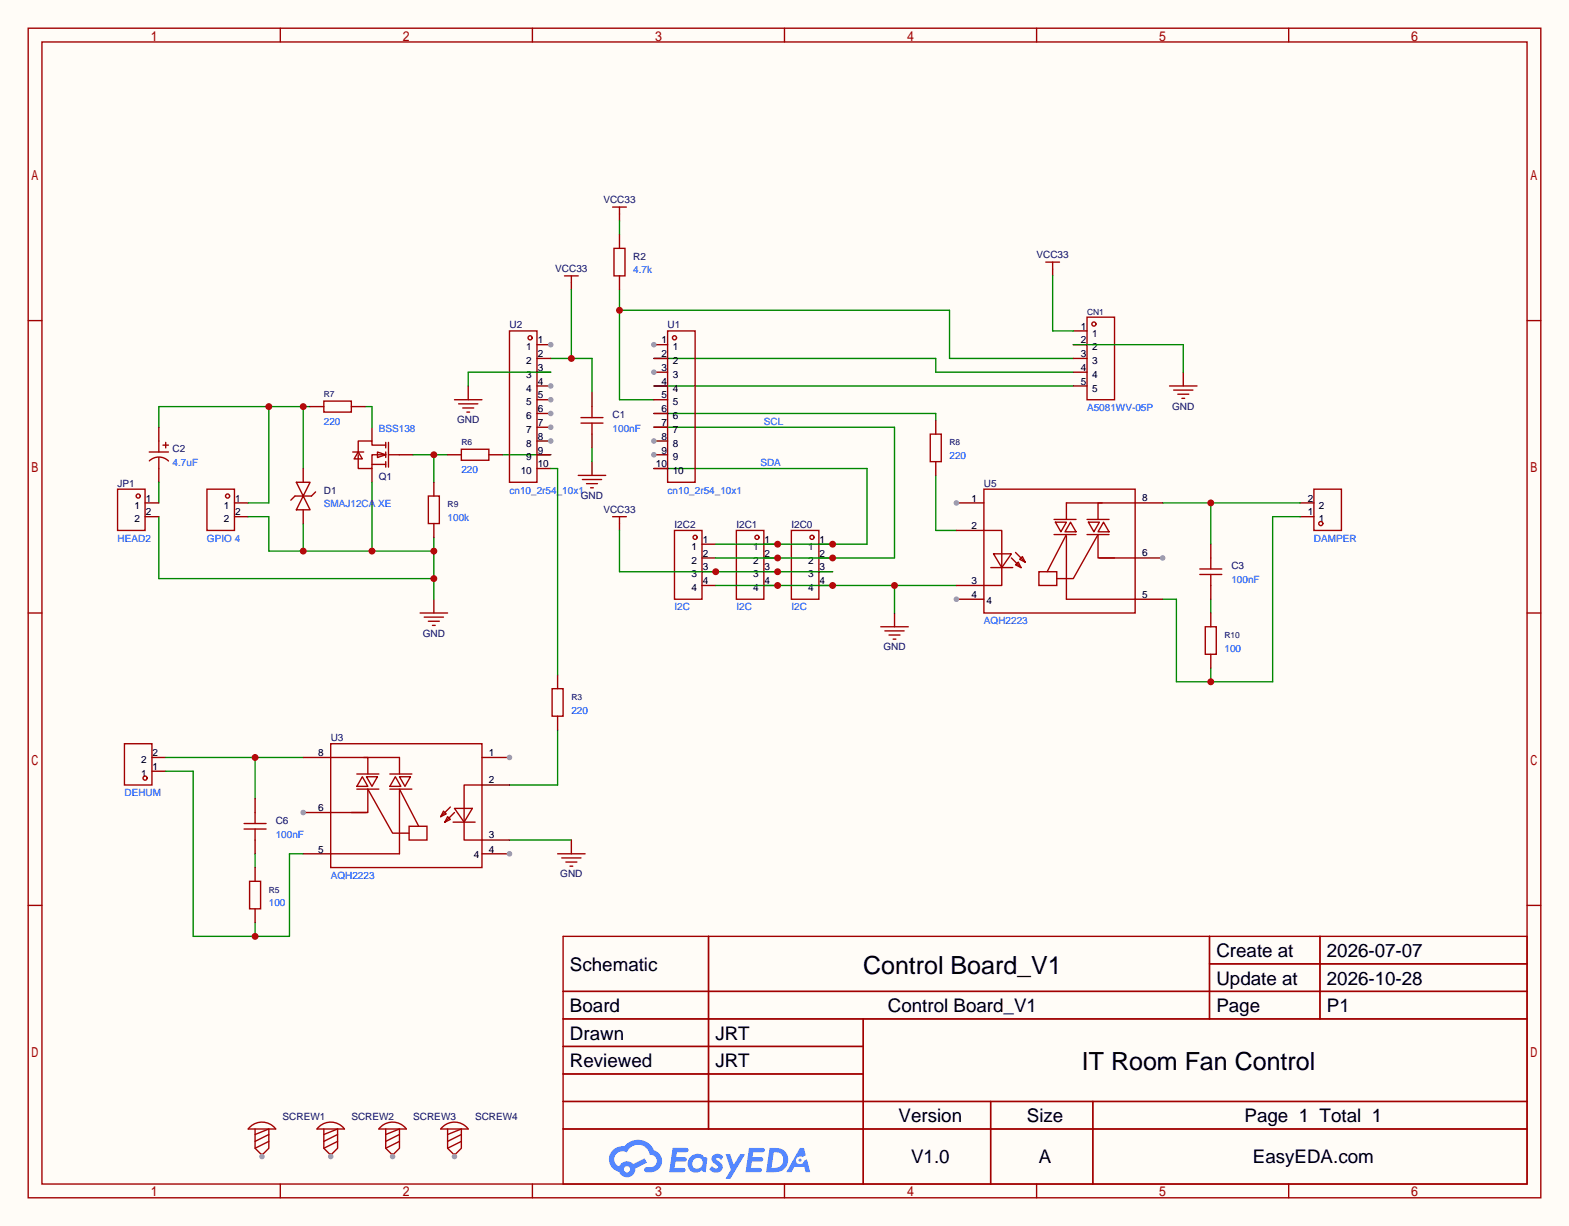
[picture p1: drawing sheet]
<svg xmlns="http://www.w3.org/2000/svg" width="290mm" height="226mm" viewBox="0 0 290 226" stroke-linecap="round" stroke-linejoin="round" font-family="sans-serif">
<path d="M0 0h289.8v226.3h-289.8z" fill="#fffcf7"/>
<g fill="none" stroke="#a10000" stroke-width=".25">
<path d="M5.2 5.2h279.4v215.9h-279.4zM7.7 7.7h274.4v210.9h-274.4zM51.8 5.2v2.5M98.3 5.2v2.5M144.9 5.2v2.5M191.5 5.2v2.5M238 5.2v2.5M5.2 59.2h2.5M282.1 59.2h2.5M5.2 113.2h2.5M282.1 113.2h2.5M5.2 167.1h2.5"/>
<path d="M104 172.8h178.1v45.8h-178.1zM130.9 172.8v35.6M223.4 172.8v15.3M223.4 177.9h58.7M243.8 172.8v15.3M282.1 167.1h2.5M104 183h178.1M104 188.1h178.1M104 193.2h55.5M104 198.2h55.5M159.5 188.1v30.5M51.8 218.6v2.5"/>
<path d="M98.3 218.6v2.5M104 203.3h178.1M104 208.4h178.1M144.9 218.6v2.5M183 203.3v15.3M191.5 218.6v2.5M201.9 203.3v15.3M238 218.6v2.5"/>
</g>
<g fill="#5487ff">
<path d="M131.8 213.2a1.3 1.3 0 0 1 1.8 .3l-.4 .7a.54 .54 0 0 0-.9-.3l.1 .2a1.58 1.58 0 0 1 1.1 1.6 1.43 1.43 0 0 1-2.5 .1l.5-.5a.64 .64 0 0 0 .5 .4 .64 .64 0 0 0 .7-.3l-.2-.2a1.6 1.6 0 0 1-1-1.5z"/>
<path d="M134 213.1h.9l.6 1.9 1.2-1.9h.9l-2.7 4.5h-.9l1-1.7z"/>
<path d="M124.3 211.9h1.6a1.31 1.31 0 0 1 1.2 .2 .4 .4 0 0 1-.3 .6h-1.8l-.1 .9h1.6a.4 .4 0 0 1 .4 .5 .4 .4 0 0 1-.4 .3h-1.7l-.2 1.2h.8a1.23 1.23 0 0 1 1.2 .2 .39 .39 0 0 1-.4 .6h-2.6z"/>
<path d="M138.4 211.9h1.6a1.32 1.32 0 0 1 1.2 .2 .39 .39 0 0 1-.3 .6h-1.8l-.1 .9h1.6a.4 .4 0 0 1 .4 .5 .4 .4 0 0 1-.4 .3h-1.7l-.2 1.2h.8a1.23 1.23 0 0 1 1.2 .2 .39 .39 0 0 1-.3 .6h-2.7z"/>
<path d="M147.8 211.9h.7l.3 1.4-.6 .3a.75 .75 0 0 0-1.1 .3 .75 .75 0 0 0 .5 1 .75 .75 0 0 0 .9-.6l.5-.3 .7 2.4h-.9l-.2-1h-1.9l-.5 1h-1z"/>
<path d="M142.1 211.9l-.6 4.5h1.5a2.27 2.27 0 0 0 2.6-2.3 2.27 2.27 0 0 0-2.7-2.2zM142.9 212.7a1.5 1.5 0 0 1 1.8 1.5 1.5 1.5 0 0 1-1.9 1.4h-.3z"/>
<path d="M127.6 213.5a1.62 1.62 0 0 0-.4 2.1 1.62 1.62 0 0 0 2 .7l.4-.3 .3 .3 .4 .1 .4-2.5-.2-.3h-.5a1.58 1.58 0 0 0-2.4-.1zM128.2 214a.99 .99 0 0 1 1.6 .3 .99 .99 0 0 1-.9 1.4 .94 .94 0 0 1-1-.5 .94 .94 0 0 1 .3-1.2z"/>
<path d="M113.2 212.3a2.37 2.37 0 0 0 1.2 4 1.54 1.54 0 0 0 1.7 1 1.54 1.54 0 0 0 1.2-1.6l2.2-1.1-.5-.8-2 1.1a1.57 1.57 0 0 0-2.6 .5 1.5 1.5 0 0 1-.8-2.1 1.5 1.5 0 0 1 2.2-.6 2.23 2.23 0 0 1 2.3-1.4 2.23 2.23 0 0 1 2 1.9 1.16 1.16 0 0 1 1.2 1 1.16 1.16 0 0 1-1.1 1.3h-.7a.47 .47 0 0 0-.5 .4 .47 .47 0 0 0 .4 .5 2.23 2.23 0 0 0 2.3-.6 2.23 2.23 0 0 0 .4-2.4 2.16 2.16 0 0 0-1.3-1.1 3.2 3.2 0 0 0-5.5-.7l-1.1 .1zM115.2 215.9a.6 .6 0 0 1 1.2 0 .6 .6 0 0 1-1.2 0z"/>
<circle cx="147.8" cy="214.2" r=".28"/>
</g>
<g fill="none" stroke="#870000" stroke-width=".25">
<path d="M43.3 92.8h2.5M43.3 95.4h2.5M240.2 92.8h2.5M240.2 95.4h2.5M129.7 100.5h2.5M129.7 103h2.5M129.7 105.5h2.5M129.7 108.1h2.5M141.1 100.5h2.5M141.1 103h2.5M141.1 105.5h2.5M141.1 108.1h2.5"/>
<path d="M151.3 100.5h2.5M151.3 103h2.5M151.3 105.5h2.5M151.3 108.1h2.5M28.1 139.8h2.5M28.1 142.4h2.5"/>
</g>
<g fill="none" stroke="#a10000" stroke-width=".25">
<path d="M38.2 90.3h5.1v7.6h-5.1zM124.6 97.9h5.1v12.7h-5.1zM136 97.9h5.1v12.7h-5.1zM146.2 97.9h5.1v12.7h-5.1zM242.7 90.3h5.1v7.6h-5.1zM23 137.3h5.1v7.6h-5.1z"/>
<circle cx="42" cy="91.6" r=".38"/>
<circle cx="128.4" cy="99.2" r=".38"/>
<circle cx="139.8" cy="99.2" r=".38"/>
<circle cx="150" cy="99.2" r=".38"/>
<circle cx="244" cy="96.6" r=".38"/>
<circle cx="26.8" cy="143.6" r=".38"/>
</g>
<path d="M120.8 78.9h44.4v24.1h-33" fill="none" stroke="#008700" stroke-width=".25"/>
<g fill="#c00">
<circle cx="143.6" cy="103" r=".63"/>
<circle cx="153.8" cy="103" r=".63"/>
</g>
<path d="M120.8 86.5h39.3v14h-27.9" fill="none" stroke="#008700" stroke-width=".25"/>
<g fill="#c00">
<circle cx="153.8" cy="100.5" r=".63"/>
<circle cx="143.6" cy="100.5" r=".63"/>
</g>
<path d="M46.3 207.9a3.2 3.2 0 0 1 4.6 .5h-5.1zM47.1 208.4v3.6l1.3 1.2 1.3-1.2v-3.6l-2.6 1M49.7 209.4l-2.6 1.3M49.7 210.7l-2.6 1.3" fill="none" stroke="#a10000" stroke-width=".25"/>
<path d="M48.4 213v.5" fill="none" stroke="#870000" stroke-width=".25"/>
<circle cx="48.4" cy="213.5" r=".51" fill="#999"/>
<path d="M59 207.9a3.2 3.2 0 0 1 4.6 .5h-5.1zM59.8 208.4v3.6l1.3 1.2 1.3-1.2v-3.6l-2.6 1M62.4 209.4l-2.6 1.3M62.4 210.7l-2.6 1.3" fill="none" stroke="#a10000" stroke-width=".25"/>
<path d="M61.1 213v.5" fill="none" stroke="#870000" stroke-width=".25"/>
<circle cx="61.1" cy="213.5" r=".51" fill="#999"/>
<path d="M70.4 207.9a3.2 3.2 0 0 1 4.7 .5h-5.1zM71.2 208.4v3.6l1.3 1.2 1.3-1.2v-3.6l-2.6 1M73.8 209.4l-2.6 1.3M73.8 210.7l-2.6 1.3" fill="none" stroke="#a10000" stroke-width=".25"/>
<path d="M72.5 213v.5" fill="none" stroke="#870000" stroke-width=".25"/>
<circle cx="72.5" cy="213.5" r=".51" fill="#999"/>
<path d="M81.8 207.9a3.2 3.2 0 0 1 4.7 .5h-5.1zM82.7 208.4v3.6l1.2 1.2 1.3-1.2v-3.6l-2.5 1M85.2 209.4l-2.5 1.3M85.2 210.7l-2.5 1.3" fill="none" stroke="#a10000" stroke-width=".25"/>
<path d="M83.9 213v.5" fill="none" stroke="#870000" stroke-width=".25"/>
<circle cx="83.9" cy="213.5" r=".51" fill="#999"/>
<path d="M68.7 78.9v2.5M68.7 86.5v2.5M73.8 83.9h2.5M80.1 110.6v2.6M165.2 113.2v2.5" fill="none" stroke="#870000" stroke-width=".25"/>
<g fill="none" stroke="#a10000" stroke-width=".25">
<path d="M65.2 83.4h2M66.2 83.9v2.6h2.5v-2.6h2.5M66.2 83.4l.7 1.3h-1.5zM68.7 85.7h2.5M69.7 83.4l1.5 .5-1.5 .6zM71.2 82.2h-2.5v-.8h-2.5v2M71.2 81.7v1M71.2 83.4v1.1M71.2 85.2v1M71.8 83.9h2M71.8 81.7v4.5M77.6 113.2h5.1"/>
<path d="M78.4 113.9h3.5M79.1 114.7h2.1M79.9 115.4h.5M162.7 115.7h5.1M163.4 116.5h3.6M164.2 117.2h2M165 118h.5"/>
</g>
<path d="M29.3 95.4v11.4h50.8M45.8 95.4h3.9v6.3h30.4M56 96.6v5.1M68.7 89v12.7M80.1 99.2v11.4" fill="none" stroke="#008700" stroke-width=".25"/>
<g fill="#c00">
<circle cx="80.1" cy="101.7" r=".63"/>
<circle cx="68.7" cy="101.7" r=".63"/>
<circle cx="56" cy="101.7" r=".63"/>
<circle cx="80.1" cy="106.8" r=".63"/>
</g>
<path d="M49.7 75.1v17.7h-3.9M56 75.1v11.4M57.3 75.1h-28v3.8M67.4 75.1h1.3v3.8" fill="none" stroke="#008700" stroke-width=".25"/>
<g fill="#c00">
<circle cx="49.7" cy="75.1" r=".63"/>
<circle cx="56" cy="75.1" r=".63"/>
</g>
<path d="M76.3 83.9h6.4M80.1 83.9v5.1" fill="none" stroke="#008700" stroke-width=".25"/>
<circle cx="80.1" cy="83.9" r=".63" fill="#c00"/>
<path d="M105.5 53.5v12.7M101.7 66.2h7.6v6.3M92.8 83.9h8.9" fill="none" stroke="#008700" stroke-width=".25"/>
<path d="M114.4 39.5v1.3M105.5 52.2v1.3M194.4 49.7v1.2M114.4 96.6v1.3" fill="none" stroke="#870000" stroke-width=".25"/>
<path d="M113.2 38.2h2.5M114.4 38.2v1.3M104.3 50.9h2.5M105.5 50.9v1.3M193.2 48.4h2.5M194.4 48.4v1.3M113.2 95.4h2.5M114.4 95.4v1.2" fill="none" stroke="#a10000" stroke-width=".25"/>
<circle cx="105.5" cy="66.2" r=".63" fill="#c00"/>
<path d="M114.4 40.8v2.5M114.4 53.5v20.3h6.4M114.4 57.3h61v8.9h22.8" fill="none" stroke="#008700" stroke-width=".25"/>
<circle cx="114.4" cy="57.3" r=".63" fill="#c00"/>
<path d="M114.4 97.9v7.6h39.4" fill="none" stroke="#008700" stroke-width=".25"/>
<g fill="#c00">
<circle cx="132.2" cy="105.5" r=".63"/>
<circle cx="143.6" cy="105.5" r=".63"/>
</g>
<path d="M132.2 108.1h44.5M165.2 108.1v5.1" fill="none" stroke="#008700" stroke-width=".25"/>
<g fill="#c00">
<circle cx="165.2" cy="108.1" r=".63"/>
<circle cx="153.8" cy="108.1" r=".63"/>
<circle cx="143.6" cy="108.1" r=".63"/>
</g>
<path d="M120.8 76.3h52v1.3M172.8 87.8v10.1h3.9M214.8 92.8h25.4M223.6 92.8v7.7M103 134.7v10.2h-8.9M94.1 155.1h11.4" fill="none" stroke="#008700" stroke-width=".25"/>
<circle cx="223.6" cy="92.8" r=".63" fill="#c00"/>
<path d="M30.6 139.8h25.4M47.1 139.8v7.6" fill="none" stroke="#008700" stroke-width=".25"/>
<circle cx="47.1" cy="139.8" r=".63" fill="#c00"/>
<path d="M240.2 95.4h-5.1v30.5h-17.8v-15.3h-2.5M223.6 110.6v2.6M223.6 123.3v2.6M47.1 157.6v2.5" fill="none" stroke="#008700" stroke-width=".25"/>
<circle cx="223.6" cy="125.9" r=".63" fill="#c00"/>
<path d="M30.6 142.4h5.1v30.4h17.8v-15.2h2.5M47.1 170.3v2.5" fill="none" stroke="#008700" stroke-width=".25"/>
<circle cx="47.1" cy="172.8" r=".63" fill="#c00"/>
<path d="M61.1 137.3h27.9v22.8h-27.9zM75.6 152.5h3.3v2.6h-3.3z" fill="none" stroke="#a10000" stroke-width=".25"/>
<path d="M56 150h5.1M89 144.9h5.1M89 155.1h5.1" fill="none" stroke="#870000" stroke-width=".25"/>
<circle cx="56" cy="150" r=".51" fill="#999"/>
<path d="M56 139.8h5.1M89 139.8h5.1" fill="none" stroke="#870000" stroke-width=".25"/>
<circle cx="94.1" cy="139.8" r=".51" fill="#999"/>
<path d="M89 157.6h5.1" fill="none" stroke="#870000" stroke-width=".25"/>
<circle cx="94.1" cy="157.6" r=".51" fill="#999"/>
<path d="M176.7 97.9h5M176.7 108.1h5M209.7 103h5.1M56 157.6h5.1" fill="none" stroke="#870000" stroke-width=".25"/>
<g fill="none" stroke="#a10000" stroke-width=".25">
<path d="M181.7 90.3h28v22.9h-28zM191.9 105.5h3.3v2.6h-3.3zM61.1 139.8h6.8v3.1M67.2 139.8h6.6v3.1M61.1 150h6.8v-4.3l4.6 8.1h3.1M64.9 150h2.8M65.9 142.9h4.1M65.9 145.7h4.1M66.9 143.4l1 1.8h-2zM67.7 143.4h2l-1 1.8zM72 142.9h4.1M72 145.7h4.1"/>
<path d="M73 143.4l1 1.8h-2zM73.8 143.4h2l-1 1.8zM73.8 145.9v11.7h-12.7M73.8 145.7l3.5 6.8M81.9 149.7l.5 .5-1 .5zM82.7 150.7l.5 .6-1 .5zM83.2 149l-1.8 1.7M83.7 151.8h4.1M83.9 149.2h3.3l-1.5 2.6zM83.9 150l-1.7 1.8M89 144.9h-3.3v10.2h3.3"/>
</g>
<circle cx="214.8" cy="103" r=".51" fill="#999"/>
<path d="M176.7 92.8h5M209.7 92.8h5.1" fill="none" stroke="#870000" stroke-width=".25"/>
<circle cx="176.7" cy="92.8" r=".51" fill="#999"/>
<path d="M176.7 110.6h5" fill="none" stroke="#870000" stroke-width=".25"/>
<circle cx="176.7" cy="110.6" r=".51" fill="#999"/>
<g fill="none" stroke="#870000" stroke-width=".25">
<path d="M29.3 78.9v2.5M57.3 75.1h2.5M64.9 75.1h2.5M99.2 63.6h2.5M172.8 77.6v2.5M29.3 86.5v2.5M56 86.5v2.5M56 94.1v2.5M82.7 83.9h2.5M90.3 83.9h2.5M109.3 85.2v2.6M172.8 85.2v2.6"/>
<path d="M209.7 110.6h5.1M103 124.6v2.5M103 132.2v2.5"/>
</g>
<g fill="none" stroke="#a10000" stroke-width=".25">
<path d="M59.8 74h5.1v2.1h-5.1zM94.1 61.1h5.1v27.9h-5.1zM27.6 83.4h3.5M27.6 85.1a2.54 2.54 0 0 1 3.5 0M29.3 81.4v2M29.3 84.5v2M30.1 82.2h1M30.6 81.7v1M54.7 89h2.6l-1.3 2.6zM56 91.6l1.3 2.5h-2.6zM58.3 90.8l-.8 .8h-3l-.8 .7M85.2 82.9h5.1v2.1h-5.1z"/>
<path d="M106.8 87.8h5.1M107.6 88.5h3.5M108.3 89.3h2.1M109.1 90h.5M171.8 80.1h2.1v5.1h-2.1zM181.7 97.9h3.3v10.2h-3.3M194.7 95.9h4.1M194.7 98.7h4.1M194.9 96.4h2.1l-1 1.8zM197 98.9v11.7h12.7M197 98.7l-3.6 6.8M197.7 96.4l1.1 1.8h-2.1z"/>
<path d="M200.8 95.9h4.1M200.8 98.7h4.1M201 96.4h2.1l-1 1.8zM203.6 92.8h-6.6v3.1M203.8 96.4l1.1 1.8h-2.1zM209.7 92.8h-6.9v3.1M183 104.8h4.1M183.5 102.2h3.3l-1.8 2.6zM186.8 103l1.8 1.8M187.6 104.3l.5-.5 .5 1zM187.6 102l1.8 1.8M188.3 103.3l.5-.6 .6 1.1z"/>
<path d="M203.1 103h2.8M209.7 103h-6.9v-4.3l-4.6 8.1h-3M102 127.1h2v5.1h-2z"/>
</g>
<path d="M120.8 71.2h77.4M120.8 66.2h52v2.5h25.4M29.3 89v3.8M109.3 82.7v2.5" fill="none" stroke="#008700" stroke-width=".25"/>
<circle cx="101.7" cy="63.6" r=".51" fill="#999"/>
<path d="M99.2 66.2h2.5M99.2 68.7h2.5M99.2 71.2h2.5" fill="none" stroke="#870000" stroke-width=".25"/>
<circle cx="101.7" cy="71.2" r=".51" fill="#999"/>
<path d="M99.2 73.8h2.5" fill="none" stroke="#870000" stroke-width=".25"/>
<circle cx="101.7" cy="73.8" r=".51" fill="#999"/>
<path d="M99.2 76.3h2.5" fill="none" stroke="#870000" stroke-width=".25"/>
<circle cx="101.7" cy="76.3" r=".51" fill="#999"/>
<path d="M99.2 78.9h2.5" fill="none" stroke="#870000" stroke-width=".25"/>
<circle cx="101.7" cy="78.9" r=".51" fill="#999"/>
<path d="M99.2 81.4h2.5" fill="none" stroke="#870000" stroke-width=".25"/>
<circle cx="101.7" cy="81.4" r=".51" fill="#999"/>
<path d="M120.8 63.6h2.5M99.2 83.9h2.5M99.2 86.5h2.5" fill="none" stroke="#870000" stroke-width=".25"/>
<g fill="none" stroke="#a10000" stroke-width=".25">
<path d="M123.3 61.1h5.1v27.9h-5.1z"/>
<circle cx="97.9" cy="62.4" r=".38"/>
</g>
<circle cx="120.8" cy="63.6" r=".51" fill="#999"/>
<path d="M120.8 66.2h2.5M120.8 68.7h2.5" fill="none" stroke="#870000" stroke-width=".25"/>
<circle cx="120.8" cy="68.7" r=".51" fill="#999"/>
<path d="M120.8 71.2h2.5M120.8 73.8h2.5M120.8 76.3h2.5M120.8 78.9h2.5M120.8 81.4h2.5" fill="none" stroke="#870000" stroke-width=".25"/>
<circle cx="120.8" cy="81.4" r=".51" fill="#999"/>
<path d="M120.8 83.9h2.5" fill="none" stroke="#870000" stroke-width=".25"/>
<circle cx="120.8" cy="83.9" r=".51" fill="#999"/>
<g fill="none" stroke="#870000" stroke-width=".25">
<path d="M114.4 43.3v2.5M114.4 50.9v2.6M86.5 71.2v2.6M109.3 72.5v2.6M198.2 61.1h2.6M198.2 63.6h2.6M198.2 66.2h2.6M198.2 68.7h2.6M198.2 71.2h2.6M218.6 68.7v2.5M26.8 92.8h2.5M26.8 95.4h2.5"/>
<path d="M80.1 89v2.6M80.1 96.6v2.6M109.3 80.1v2.6M120.8 86.5h2.5M223.6 100.5v2.5M223.6 108.1v2.5M223.6 113.2v2.5M223.6 120.8v2.5M47.1 147.4v2.6M47.1 155.1v2.5M105.5 155.1v2.5M47.1 160.1v2.6"/>
<path d="M47.1 167.8v2.5"/>
</g>
<g fill="none" stroke="#a10000" stroke-width=".25">
<path d="M113.4 45.8h2v5.1h-2zM200.8 58.5h5.1v15.3h-5.1zM83.9 73.8h5.1M84.7 74.5h3.6M85.5 75.3h2M86.2 76.1h.5M107.3 77.1h4.1M107.3 78.1h4.1M109.3 75.1v2M109.3 78.1v2M216 71.2h5.1M216.8 72h3.5"/>
<path d="M217.6 72.8h2M218.3 73.5h.5M21.7 90.3h5.1v7.6h-5.1zM79.1 91.6h2.1v5h-2.1zM221.6 105h4.1M221.6 106h4.1M222.6 115.7h2.1v5.1h-2.1zM223.6 103v2M223.6 106v2.1M45.1 152h4M45.1 153h4M47.1 150v2"/>
<path d="M47.1 153v2.1M103 157.6h5.1M103.8 158.4h3.5M104.5 159.1h2.1M105.3 159.9h.5M46.1 162.7h2v5.1h-2z"/>
<circle cx="202.1" cy="59.8" r=".38"/>
<circle cx="124.6" cy="62.4" r=".38"/>
<circle cx="25.5" cy="91.6" r=".38"/>
</g>
<path d="M194.4 50.9v10.2h3.8M101.7 68.7h-15.2v2.5M198.2 63.6h20.4v5.1M101.7 86.5h1.3v38.1" fill="none" stroke="#008700" stroke-width=".25"/>
<g font-size="4.6">
<text x="159.4" y="179.8">Control Board_V1</text>
<text x="199.8" y="197.6">IT Room Fan Control</text>
</g>
<g font-size="3.5">
<text x="105.3" y="179.2">Schematic</text>
<text x="224.7" y="176.7">Create at</text>
<text x="245.1" y="176.7">2026-07-07</text>
<text x="224.7" y="181.7">Update at</text>
<text x="245.1" y="181.7">2026-10-28</text>
<text x="105.3" y="186.8">Board</text>
<text x="105.3" y="191.9">Drawn</text>
<text x="132.1" y="191.9">JRT</text>
<text x="164" y="186.8">Control Board_V1</text>
<text x="224.7" y="186.8">Page</text>
<text x="245.1" y="186.8">P1</text>
<text x="105.3" y="197">Reviewed</text>
<text x="132.1" y="197">JRT</text>
<text x="166" y="207.1">Version</text>
<text x="189.7" y="207.1">Size</text>
<text x="229.9" y="207.1">Page 1 Total 1</text>
<text x="168.3" y="214.8">V1.0</text>
<text x="191.9" y="214.8">A</text>
<text x="231.4" y="214.8">EasyEDA.com</text>
</g>
<g font-size="1.8" fill="#000080">
<text x="111.4" y="37.5">VCC33</text>
<text x="117" y="47.9">R2</text>
<text x="191.5" y="47.7">VCC33</text>
<text x="102.6" y="50.2">VCC33</text>
<text x="94.1" y="60.6">U2</text>
<text x="123.3" y="60.6">U1</text>
<text x="113.2" y="77.1">C1</text>
<text x="216.5" y="75.6">GND</text>
<text x="31.9" y="83.5">C2</text>
<text x="84.4" y="78.2">GND</text>
<text x="21.7" y="89.8">JP1</text>
<text x="70" y="88.6">Q1</text>
<text x="181.7" y="89.8">U5</text>
<text x="59.8" y="91.1">D1</text>
<text x="107.3" y="92.1">GND</text>
<text x="111.4" y="94.7">VCC33</text>
<text x="124.6" y="97.5">I2C2</text>
<text x="136" y="97.5">I2C1</text>
<text x="146.2" y="97.5">I2C0</text>
<text x="227.5" y="105.1">C3</text>
<text x="78.1" y="117.5">GND</text>
<text x="163.2" y="120.1">GND</text>
<text x="61.1" y="136.8">U3</text>
<text x="50.9" y="152.1">C6</text>
<text x="103.5" y="162">GND</text>
<text x="52.2" y="206.7">SCREW1</text>
<text x="64.9" y="206.7">SCREW2</text>
<text x="76.3" y="206.7">SCREW3</text>
<text x="87.8" y="206.7">SCREW4</text>
</g>
<g font-size="1.8" fill="#00f">
<text x="117" y="50.5">4.7k</text>
<text x="200.8" y="75.9">A5081WV-05P</text>
<text x="59.8" y="78.4">220</text>
<text x="70" y="79.7">BSS138</text>
<text x="113.2" y="79.7">100nF</text>
<text x="141.1" y="78.4">SCL</text>
<text x="31.9" y="86">4.7uF</text>
<text x="85.2" y="87.3">220</text>
<text x="140.5" y="86">SDA</text>
<text x="175.4" y="84.8">220</text>
<text x="59.8" y="93.6">SMAJ12CA XE</text>
<text x="94.1" y="91.1">cn10_2r54_10x1</text>
<text x="123.3" y="91.1">cn10_2r54_10x1</text>
<text x="21.7" y="100">HEAD2</text>
<text x="38.2" y="100">GPIO 4</text>
<text x="82.7" y="96.2">100k</text>
<text x="242.7" y="100">DAMPER</text>
<text x="227.5" y="107.6">100nF</text>
<text x="124.6" y="112.7">I2C</text>
<text x="136" y="112.7">I2C</text>
<text x="146.2" y="112.7">I2C</text>
<text x="181.7" y="115.2">AQH2223</text>
<text x="226.2" y="120.3">100</text>
<text x="105.5" y="131.7">220</text>
<text x="23" y="147">DEHUM</text>
<text x="50.9" y="154.6">100nF</text>
<text x="49.7" y="167.3">100</text>
<text x="61.1" y="162.2">AQH2223</text>
</g>
<g font-size="1.8">
<text x="97.2" y="64.7">1</text>
<text x="99.3" y="63.4">1</text>
<text x="99.3" y="65.9">2</text>
<text x="122.2" y="63.4">1</text>
<text x="122.2" y="65.9">2</text>
<text x="124.3" y="64.7">1</text>
<text x="199.6" y="60.9">1</text>
<text x="199.6" y="63.4">2</text>
<text x="199.6" y="65.9">3</text>
<text x="201.7" y="62.1">1</text>
<text x="201.7" y="64.7">2</text>
<text x="97.2" y="67.2">2</text>
<text x="97.2" y="69.7">3</text>
<text x="99.3" y="68.5">3</text>
<text x="99.3" y="71">4</text>
<text x="122.2" y="68.5">3</text>
<text x="122.2" y="71">4</text>
<text x="124.3" y="67.2">2</text>
<text x="124.3" y="69.7">3</text>
<text x="199.6" y="68.5">4</text>
<text x="199.6" y="71">5</text>
<text x="201.7" y="67.2">3</text>
<text x="201.7" y="69.7">4</text>
<text x="97.2" y="72.3">4</text>
<text x="97.2" y="74.8">5</text>
<text x="97.2" y="77.4">6</text>
<text x="99.3" y="73.6">5</text>
<text x="99.3" y="76.1">6</text>
<text x="122.2" y="73.6">5</text>
<text x="122.2" y="76.1">6</text>
<text x="124.3" y="72.3">4</text>
<text x="124.3" y="74.8">5</text>
<text x="124.3" y="77.4">6</text>
<text x="201.7" y="72.3">5</text>
<text x="97.2" y="79.9">7</text>
<text x="97.2" y="82.4">8</text>
<text x="99.3" y="78.6">7</text>
<text x="99.3" y="81.2">8</text>
<text x="99.3" y="83.7">9</text>
<text x="122.2" y="78.6">7</text>
<text x="122.2" y="81.2">8</text>
<text x="122.2" y="83.7">9</text>
<text x="124.3" y="79.9">7</text>
<text x="124.3" y="82.4">8</text>
<text x="96.2" y="87.5">10</text>
<text x="97.2" y="85">9</text>
<text x="99.3" y="86.3">10</text>
<text x="121.1" y="86.3">10</text>
<text x="124.3" y="85">9</text>
<text x="124.3" y="87.5">10</text>
<text x="24.8" y="93.9">1</text>
<text x="26.9" y="92.6">1</text>
<text x="26.9" y="95.1">2</text>
<text x="41.3" y="93.9">1</text>
<text x="43.4" y="95.1">2</text>
<text x="43.4" y="92.6">1</text>
<text x="179.4" y="92.6">1</text>
<text x="210.9" y="92.5">8</text>
<text x="241.5" y="92.6">2</text>
<text x="241.5" y="95.1">1</text>
<text x="243.6" y="93.9">2</text>
<text x="24.8" y="96.4">2</text>
<text x="41.3" y="96.4">2</text>
<text x="127.7" y="101.5">1</text>
<text x="129.8" y="100.2">1</text>
<text x="139.1" y="101.5">1</text>
<text x="141.2" y="100.2">1</text>
<text x="149.3" y="101.5">1</text>
<text x="151.4" y="100.2">1</text>
<text x="179.4" y="97.6">2</text>
<text x="243.6" y="96.4">1</text>
<text x="127.7" y="104">2</text>
<text x="127.7" y="106.6">3</text>
<text x="129.8" y="102.8">2</text>
<text x="129.8" y="105.3">3</text>
<text x="129.8" y="107.8">4</text>
<text x="139.1" y="104">2</text>
<text x="139.1" y="106.6">3</text>
<text x="141.2" y="102.8">2</text>
<text x="141.2" y="105.3">3</text>
<text x="141.2" y="107.8">4</text>
<text x="149.3" y="104">2</text>
<text x="149.3" y="106.6">3</text>
<text x="151.4" y="102.8">2</text>
<text x="151.4" y="105.3">3</text>
<text x="151.4" y="107.8">4</text>
<text x="179.4" y="107.7">3</text>
<text x="210.9" y="102.7">6</text>
<text x="127.7" y="109.1">4</text>
<text x="139.1" y="109.1">4</text>
<text x="149.3" y="109.1">4</text>
<text x="179.4" y="110.4">4</text>
<text x="182.2" y="111.4">4</text>
<text x="210.9" y="110.4">5</text>
<text x="26.1" y="140.9">2</text>
<text x="26.1" y="143.4">1</text>
<text x="28.2" y="139.6">2</text>
<text x="28.2" y="142.1">1</text>
<text x="58.8" y="139.5">8</text>
<text x="90.3" y="139.6">1</text>
<text x="58.8" y="149.7">6</text>
<text x="90.3" y="144.6">2</text>
<text x="90.3" y="154.7">3</text>
<text x="58.8" y="157.4">5</text>
<text x="87.5" y="158.4">4</text>
<text x="90.3" y="157.4">4</text>
</g>
<g font-size="1.6" fill="#000080">
<text x="200.8" y="58.1">CN1</text>
<text x="59.8" y="73.3">R7</text>
<text x="85.2" y="82.2">R6</text>
<text x="175.4" y="82.2">R8</text>
<text x="82.7" y="93.6">R9</text>
<text x="226.2" y="117.8">R10</text>
<text x="105.5" y="129.2">R3</text>
<text x="49.7" y="164.8">R5</text>
</g>
</svg>
